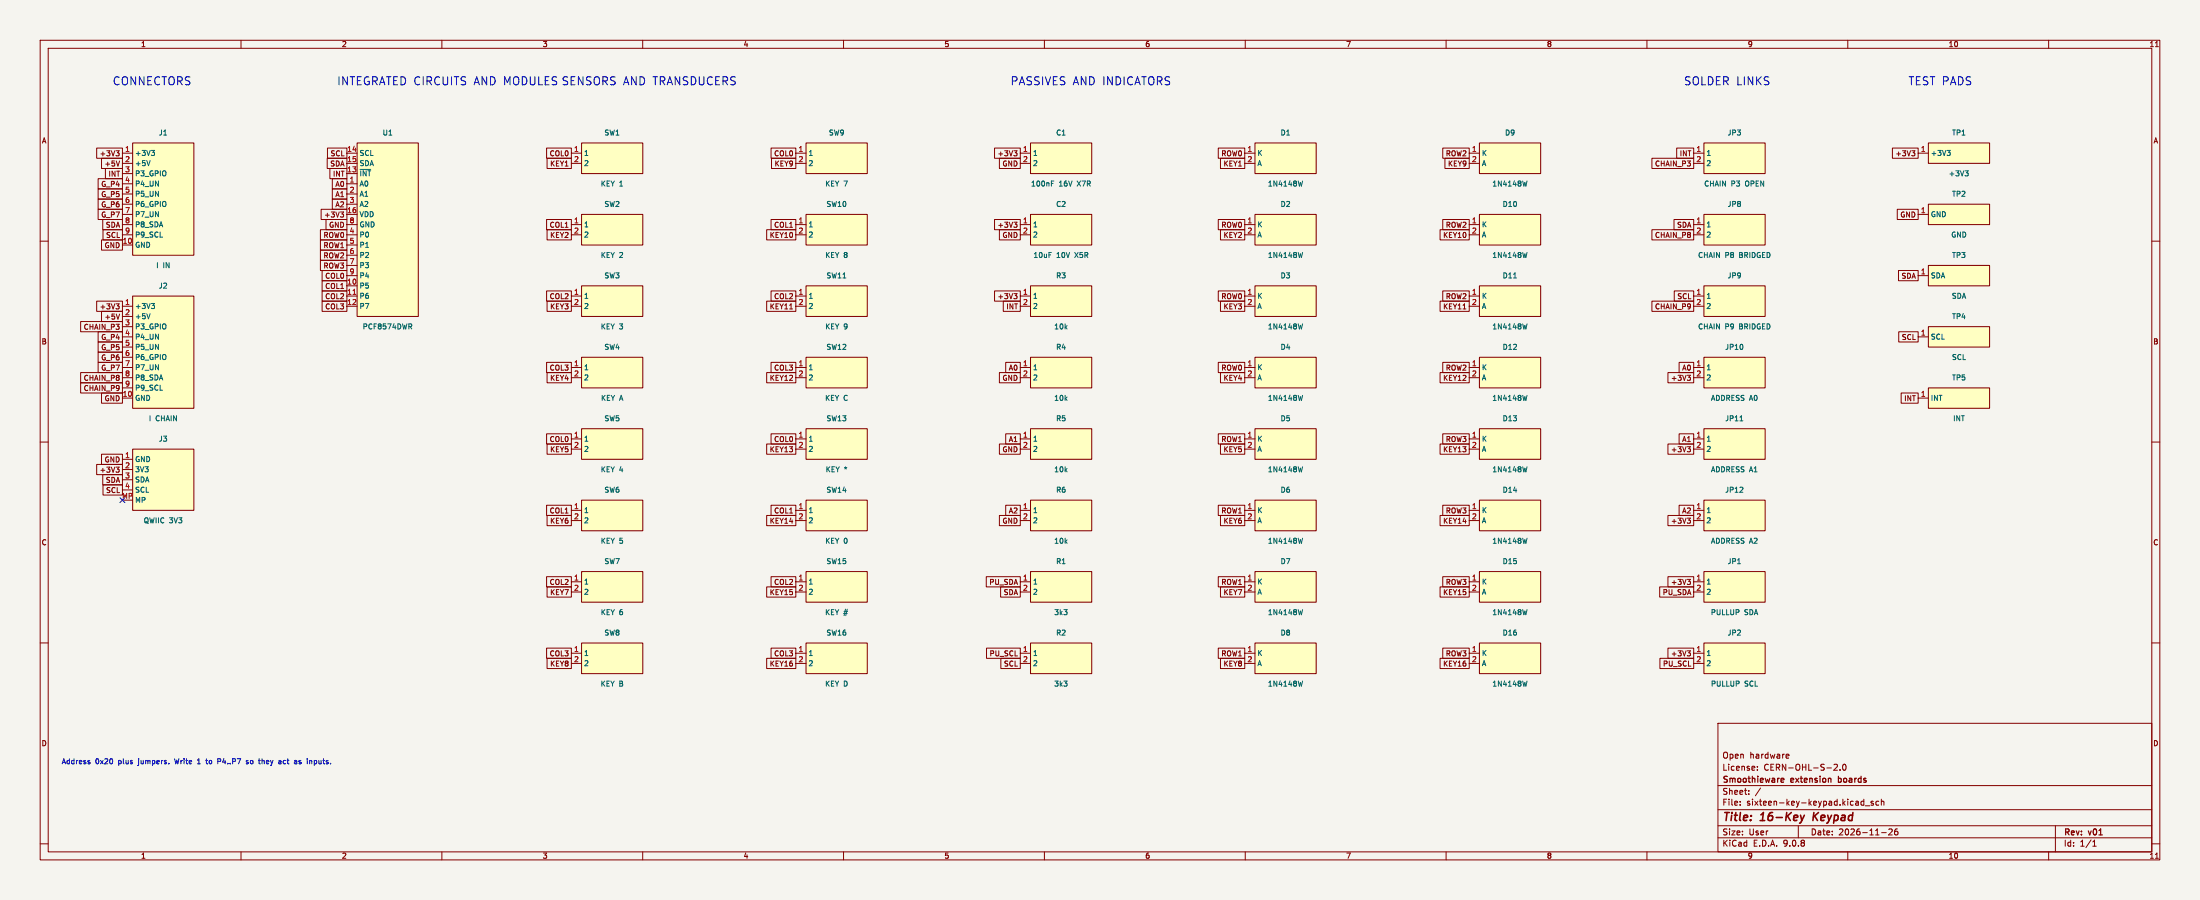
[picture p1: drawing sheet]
<svg xmlns="http://www.w3.org/2000/svg" width="548mm" height="224mm" viewBox="0 0 548 224" stroke-linecap="round" stroke-linejoin="round" font-family="sans-serif">
<path d="M0 0h547.7v224h-547.7z" fill="#f5f4ef" stroke="#f5f4ef" stroke-width=".25"/>
<g fill="none" stroke="#840000" stroke-width=".25">
<path d="M10 10h527.7v204h-527.7zM12 12h523.7v200h-523.7zM60 10v2M110 10v2M160 10v2M210 10v2M260 10v2M310 10v2M360 10v2M410 10v2M460 10v2M510 10v2"/>
<path d="M536.6 11.6h.7M10 60h2M535.7 60h2M10 110h2M535.7 110h2M10 160h2M535.7 160h2M427.7 180h108v32h-108zM427.7 195.5h108M433.2 199.5v.1M435.4 197.6v.1M435.4 196.8v.1"/>
<path d="M437.5 191.6v.1M437.5 190.8v.1M438.3 196.1l-1.3 2M444.9 187.7l.4 .1 .1 .3-.8 .1M445.3 188.6l-.4 .1M456.6 190.4l.5-.2 .3 .4-.9 1.1h.9M458.1 191.6v.1M458.9 190.4l.2-.2a.8 .8 0 0 1 .5 .8 .8 .8 0 0 1-.5 .7l-.4-.6zM464 198.9v1.5M464 199.5l-.4-.1-.3 .3 .1 .6h.6M466.4 199.5l-.4-.1-.2 .2 .1 .2 .5 .2v.3h-.6M467.7 199.5l-.4-.1-.3 .3 .1 .6h.6"/>
<path d="M468.4 199.6l.5-.1 .1 .9M468.4 198.9v1.5M10 210h2M60 212v2M110 212v2M160 212v2M210 212v2M260 212v2M310 212v2M360 212v2M410 212v2M427.7 208.5h108"/>
<path d="M427.7 205.5h108M427.7 201.5h108M433.2 200.3v.1M447.7 205.5v3M460 212v2M464.4 200.6h1.1M468.4 207.2h1.2M470.2 206.5l.6-.2 .3 .4-1 1.1h1M472.4 206.3l-.5 .1-.2 .3-.1 .8 .3 .3 .5-.1v-.7l-.5-.1-.3 .3M510 212v2M511.7 205.5v6.5M521 210.6h.9"/>
<path d="M521 209.5l.4-.4v1.5M535.7 210h2M536.6 213.6h.7"/>
</g>
<path d="M449.2 202.9l-.6 1.3M451.6 202.2l-.3 2M452.7 202.2l-1.3 1.2" fill="none" stroke="#840000" stroke-width=".4"/>
<path d="M443.6 193.7l.4 .1 .1 .3-.7 .1M444 194.6l-.4 .1M457.7 193.2v1.5M457.7 194.6l.1 .1M457.8 193.7l-.1 .1" fill="none" stroke="#840000" stroke-width=".3"/>
<path d="M144.8 106.7h15.2v7.6h-15.2z" fill="#ffffc2"/>
<path d="M142.2 109.2h2.6M142.2 111.8h2.6M144.8 106.7h15.2v7.6h-15.2z" fill="none" stroke="#840000" stroke-width=".25"/>
<path d="M424.2 35.6h15.2v7.6h-15.2z" fill="#ffffc2"/>
<path d="M421.6 38.1h2.6M424.2 35.6h15.2v7.6h-15.2zM421.6 40.7h2.6" fill="none" stroke="#840000" stroke-width=".25"/>
<path d="M200.7 124.5h15.2v7.6h-15.2z" fill="#ffffc2"/>
<path d="M198.1 127h2.6M198.1 129.6h2.6M200.7 124.5h15.2v7.6h-15.2z" fill="none" stroke="#840000" stroke-width=".25"/>
<path d="M256.5 88.9h15.3v7.6h-15.3z" fill="#ffffc2"/>
<path d="M254 91.5h2.5M254 94h2.5M256.5 88.9h15.3v7.6h-15.3z" fill="none" stroke="#840000" stroke-width=".25"/>
<path d="M256.5 35.6h15.3v7.6h-15.3z" fill="#ffffc2"/>
<path d="M254 38.1h2.5M256.5 35.6h15.3v7.6h-15.3zM254 40.7h2.5" fill="none" stroke="#840000" stroke-width=".25"/>
<path d="M261.7 45.7h.5M261.7 45.1h.6" fill="none" stroke="#006464" stroke-width=".25"/>
<path d="M256.5 53.4h15.3v7.6h-15.3z" fill="#ffffc2"/>
<path d="M254 55.9h2.5M254 58.4h2.5M256.5 53.4h15.3v7.6h-15.3z" fill="none" stroke="#840000" stroke-width=".25"/>
<path d="M368.3 106.7h15.2v7.6h-15.2z" fill="#ffffc2"/>
<path d="M365.8 109.2h2.5M365.8 111.8h2.5M368.3 106.7h15.2v7.6h-15.2z" fill="none" stroke="#840000" stroke-width=".25"/>
<path d="M380.2 116.2l-.3 1.2" fill="none" stroke="#006464" stroke-width=".25"/>
<path d="M33 111.8h15.3v15.2h-15.3z" fill="#ffffc2"/>
<path d="M30.5 114.3h2.5M30.5 116.9h2.5M30.5 119.4h2.5M33 111.8h15.3v15.2h-15.3zM30.5 121.9h2.5" fill="none" stroke="#840000" stroke-width=".25"/>
<path d="M424.2 106.7h15.2v7.6h-15.2z" fill="#ffffc2"/>
<path d="M421.6 109.2h2.6M421.6 111.8h2.6M424.2 106.7h15.2v7.6h-15.2z" fill="none" stroke="#840000" stroke-width=".25"/>
<path d="M433.2 104.7h.7" fill="none" stroke="#006464" stroke-width=".25"/>
<path d="M312.4 160h15.3v7.7h-15.3z" fill="#ffffc2"/>
<path d="M309.9 162.6h2.5M309.9 165.1h2.5M312.4 160h15.3v7.7h-15.3z" fill="none" stroke="#840000" stroke-width=".25"/>
<path d="M324.3 169.5l-.3 1.3" fill="none" stroke="#006464" stroke-width=".25"/>
<path d="M424.2 160h15.2v7.7h-15.2z" fill="#ffffc2"/>
<path d="M421.6 162.6h2.6M421.6 165.1h2.6M424.2 160h15.2v7.7h-15.2z" fill="none" stroke="#840000" stroke-width=".25"/>
<path d="M312.4 142.3h15.3v7.6h-15.3z" fill="#ffffc2"/>
<path d="M309.9 144.8h2.5M309.9 147.3h2.5M312.4 142.3h15.3v7.6h-15.3z" fill="none" stroke="#840000" stroke-width=".25"/>
<path d="M324.3 151.7l-.3 1.3" fill="none" stroke="#006464" stroke-width=".25"/>
<path d="M88.9 35.6h15.2v43.2h-15.2z" fill="#ffffc2"/>
<g fill="none" stroke="#840000" stroke-width=".25">
<path d="M86.4 38.1h2.5M88.9 35.6h15.2v43.2h-15.2zM86.4 40.7h2.5M86.4 43.2h2.5M86.4 45.7h2.5M86.4 48.3h2.5M86.4 50.8h2.5M86.4 53.4h2.5M86.4 55.9h2.5M86.4 58.4h2.5M86.4 61h2.5M86.4 63.5h2.5"/>
<path d="M86.4 66.1h2.5M86.4 68.6h2.5M86.4 71.1h2.5M86.4 73.7h2.5M86.4 76.2h2.5"/>
</g>
<path d="M87.9 73.3h.7" fill="none" stroke="#a90000" stroke-width=".25"/>
<path d="M102.1 81.3l.4 .6M102.4 80.7v.5" fill="none" stroke="#006464" stroke-width=".25"/>
<path d="M200.7 142.3h15.2v7.6h-15.2z" fill="#ffffc2"/>
<path d="M198.1 144.8h2.6M198.1 147.3h2.6M200.7 142.3h15.2v7.6h-15.2z" fill="none" stroke="#840000" stroke-width=".25"/>
<path d="M424.2 142.3h15.2v7.6h-15.2z" fill="#ffffc2"/>
<path d="M421.6 144.8h2.6M421.6 147.3h2.6M424.2 142.3h15.2v7.6h-15.2z" fill="none" stroke="#840000" stroke-width=".25"/>
<path d="M144.8 142.3h15.2v7.6h-15.2z" fill="#ffffc2"/>
<path d="M142.2 144.8h2.6M142.2 147.3h2.6M144.8 142.3h15.2v7.6h-15.2z" fill="none" stroke="#840000" stroke-width=".25"/>
<path d="M312.4 124.5h15.3v7.6h-15.3z" fill="#ffffc2"/>
<path d="M309.9 127h2.5M309.9 129.6h2.5M312.4 124.5h15.3v7.6h-15.3z" fill="none" stroke="#840000" stroke-width=".25"/>
<path d="M324.3 134l-.3 1.2" fill="none" stroke="#006464" stroke-width=".25"/>
<path d="M200.7 160h15.2v7.7h-15.2z" fill="#ffffc2"/>
<path d="M198.1 162.6h2.6M198.1 165.1h2.6M200.7 160h15.2v7.7h-15.2z" fill="none" stroke="#840000" stroke-width=".25"/>
<path d="M144.8 88.9h15.2v7.6h-15.2z" fill="#ffffc2"/>
<path d="M142.2 91.5h2.6M142.2 94h2.6M144.8 88.9h15.2v7.6h-15.2z" fill="none" stroke="#840000" stroke-width=".25"/>
<path d="M312.4 106.7h15.3v7.6h-15.3z" fill="#ffffc2"/>
<path d="M309.9 109.2h2.5M309.9 111.8h2.5M312.4 106.7h15.3v7.6h-15.3z" fill="none" stroke="#840000" stroke-width=".25"/>
<path d="M324.3 116.2l-.3 1.2" fill="none" stroke="#006464" stroke-width=".25"/>
<path d="M424.2 124.5h15.2v7.6h-15.2z" fill="#ffffc2"/>
<path d="M421.6 127h2.6M421.6 129.6h2.6M424.2 124.5h15.2v7.6h-15.2z" fill="none" stroke="#840000" stroke-width=".25"/>
<path d="M312.4 88.9h15.3v7.6h-15.3z" fill="#ffffc2"/>
<path d="M309.9 91.5h2.5M309.9 94h2.5M312.4 88.9h15.3v7.6h-15.3z" fill="none" stroke="#840000" stroke-width=".25"/>
<path d="M324.3 98.4l-.3 1.3" fill="none" stroke="#006464" stroke-width=".25"/>
<path d="M256.5 71.1h15.3v7.7h-15.3z" fill="#ffffc2"/>
<path d="M254 73.7h2.5M254 76.2h2.5M256.5 71.1h15.3v7.7h-15.3z" fill="none" stroke="#840000" stroke-width=".25"/>
<path d="M144.8 35.6h15.2v7.6h-15.2z" fill="#ffffc2"/>
<path d="M142.2 38.1h2.6M144.8 35.6h15.2v7.6h-15.2zM142.2 40.7h2.6" fill="none" stroke="#840000" stroke-width=".25"/>
<path d="M256.5 142.3h15.3v7.6h-15.3z" fill="#ffffc2"/>
<path d="M254 144.8h2.5M254 147.3h2.5M256.5 142.3h15.3v7.6h-15.3z" fill="none" stroke="#840000" stroke-width=".25"/>
<path d="M144.8 53.4h15.2v7.6h-15.2z" fill="#ffffc2"/>
<path d="M142.2 55.9h2.6M142.2 58.4h2.6M144.8 53.4h15.2v7.6h-15.2z" fill="none" stroke="#840000" stroke-width=".25"/>
<path d="M312.4 71.1h15.3v7.7h-15.3z" fill="#ffffc2"/>
<path d="M309.9 73.7h2.5M309.9 76.2h2.5M312.4 71.1h15.3v7.7h-15.3z" fill="none" stroke="#840000" stroke-width=".25"/>
<path d="M324.3 80.6l-.3 1.3" fill="none" stroke="#006464" stroke-width=".25"/>
<path d="M256.5 106.7h15.3v7.6h-15.3z" fill="#ffffc2"/>
<path d="M254 109.2h2.5M254 111.8h2.5M256.5 106.7h15.3v7.6h-15.3z" fill="none" stroke="#840000" stroke-width=".25"/>
<path d="M144.8 71.1h15.2v7.7h-15.2z" fill="#ffffc2"/>
<path d="M142.2 73.7h2.6M142.2 76.2h2.6M144.8 71.1h15.2v7.7h-15.2z" fill="none" stroke="#840000" stroke-width=".25"/>
<path d="M256.5 124.5h15.3v7.6h-15.3z" fill="#ffffc2"/>
<path d="M254 127h2.5M254 129.6h2.5M256.5 124.5h15.3v7.6h-15.3z" fill="none" stroke="#840000" stroke-width=".25"/>
<path d="M368.3 35.6h15.2v7.6h-15.2z" fill="#ffffc2"/>
<path d="M365.8 38.1h2.5M368.3 35.6h15.2v7.6h-15.2zM365.8 40.7h2.5" fill="none" stroke="#840000" stroke-width=".25"/>
<path d="M380.2 45.1l-.3 1.2" fill="none" stroke="#006464" stroke-width=".25"/>
<path d="M368.3 71.1h15.2v7.7h-15.2z" fill="#ffffc2"/>
<path d="M365.8 73.7h2.5M365.8 76.2h2.5M368.3 71.1h15.2v7.7h-15.2z" fill="none" stroke="#840000" stroke-width=".25"/>
<path d="M376.8 69.2h.7M380.2 80.6l-.3 1.3" fill="none" stroke="#006464" stroke-width=".25"/>
<path d="M368.3 142.3h15.2v7.6h-15.2z" fill="#ffffc2"/>
<path d="M365.8 144.8h2.5M365.8 147.3h2.5M368.3 142.3h15.2v7.6h-15.2z" fill="none" stroke="#840000" stroke-width=".25"/>
<path d="M380.2 151.7l-.3 1.3" fill="none" stroke="#006464" stroke-width=".25"/>
<path d="M368.3 88.9h15.2v7.6h-15.2z" fill="#ffffc2"/>
<path d="M365.8 91.5h2.5M365.8 94h2.5M368.3 88.9h15.2v7.6h-15.2z" fill="none" stroke="#840000" stroke-width=".25"/>
<path d="M380.2 98.4l-.3 1.3" fill="none" stroke="#006464" stroke-width=".25"/>
<path d="M33 35.6h15.3v27.9h-15.3z" fill="#ffffc2"/>
<path d="M30.5 38.1h2.5M33 35.6h15.3v27.9h-15.3zM30.5 40.7h2.5M30.5 43.2h2.5M30.5 45.7h2.5M30.5 48.3h2.5M30.5 50.8h2.5M30.5 53.4h2.5M30.5 55.9h2.5M30.5 58.4h2.5M30.5 61h2.5" fill="none" stroke="#840000" stroke-width=".25"/>
<path d="M37.4 40l-.4 1.2M37.7 37.4h.8l-.5 .5M38.2 37.9l.3 .3-.3 .5" fill="none" stroke="#006464" stroke-width=".25"/>
<path d="M144.8 124.5h15.2v7.6h-15.2z" fill="#ffffc2"/>
<path d="M142.2 127h2.6M142.2 129.6h2.6M144.8 124.5h15.2v7.6h-15.2z" fill="none" stroke="#840000" stroke-width=".25"/>
<path d="M480.1 50.8h15.2v5.1h-15.2z" fill="#ffffc2"/>
<path d="M477.5 53.4h2.6M480.1 50.8h15.2v5.1h-15.2z" fill="none" stroke="#840000" stroke-width=".25"/>
<path d="M256.5 160h15.3v7.7h-15.3z" fill="#ffffc2"/>
<path d="M254 162.6h2.5M254 165.1h2.5M256.5 160h15.3v7.7h-15.3z" fill="none" stroke="#840000" stroke-width=".25"/>
<path d="M480.1 35.6h15.2v5.1h-15.2z" fill="#ffffc2"/>
<path d="M477.5 38.1h2.6M480.1 35.6h15.2v5.1h-15.2z" fill="none" stroke="#840000" stroke-width=".25"/>
<path d="M484.7 37.4h.8l-.4 .5M485.3 37.9l.2 .3-.2 .5M489.2 42.5h.8l-.4 .5M489.7 43l.3 .2-.3 .6" fill="none" stroke="#006464" stroke-width=".25"/>
<path d="M200.7 71.1h15.2v7.7h-15.2z" fill="#ffffc2"/>
<path d="M198.1 73.7h2.6M198.1 76.2h2.6M200.7 71.1h15.2v7.7h-15.2z" fill="none" stroke="#840000" stroke-width=".25"/>
<path d="M368.3 53.4h15.2v7.6h-15.2z" fill="#ffffc2"/>
<path d="M365.8 55.9h2.5M365.8 58.4h2.5M368.3 53.4h15.2v7.6h-15.2z" fill="none" stroke="#840000" stroke-width=".25"/>
<path d="M380.2 62.8l-.3 1.3" fill="none" stroke="#006464" stroke-width=".25"/>
<path d="M312.4 35.6h15.3v7.6h-15.3z" fill="#ffffc2"/>
<path d="M309.9 38.1h2.5M312.4 35.6h15.3v7.6h-15.3zM309.9 40.7h2.5" fill="none" stroke="#840000" stroke-width=".25"/>
<path d="M324.3 45.1l-.3 1.2" fill="none" stroke="#006464" stroke-width=".25"/>
<path d="M200.7 53.4h15.2v7.6h-15.2z" fill="#ffffc2"/>
<path d="M198.1 55.9h2.6M198.1 58.4h2.6M200.7 53.4h15.2v7.6h-15.2z" fill="none" stroke="#840000" stroke-width=".25"/>
<path d="M200.7 35.6h15.2v7.6h-15.2z" fill="#ffffc2"/>
<path d="M198.1 38.1h2.6M200.7 35.6h15.2v7.6h-15.2zM198.1 40.7h2.6" fill="none" stroke="#840000" stroke-width=".25"/>
<path d="M33 73.7h15.3v27.9h-15.3z" fill="#ffffc2"/>
<path d="M30.5 76.2h2.5M30.5 78.8h2.5M33 73.7h15.3v27.9h-15.3zM30.5 81.3h2.5M30.5 83.8h2.5M30.5 86.4h2.5M30.5 88.9h2.5M30.5 91.5h2.5M30.5 94h2.5M30.5 96.5h2.5M30.5 99.1h2.5" fill="none" stroke="#840000" stroke-width=".25"/>
<path d="M37.4 78.1l-.4 1.2M37.7 75.5h.8l-.5 .5M38.2 76l.3 .3-.3 .5" fill="none" stroke="#006464" stroke-width=".25"/>
<path d="M480.1 96.5h15.2v5.1h-15.2z" fill="#ffffc2"/>
<path d="M477.5 99.1h2.6M480.1 96.5h15.2v5.1h-15.2z" fill="none" stroke="#840000" stroke-width=".25"/>
<path d="M480.1 66.1h15.2v5h-15.2z" fill="#ffffc2"/>
<path d="M477.5 68.6h2.6M480.1 66.1h15.2v5h-15.2z" fill="none" stroke="#840000" stroke-width=".25"/>
<path d="M312.4 53.4h15.3v7.6h-15.3z" fill="#ffffc2"/>
<path d="M309.9 55.9h2.5M309.9 58.4h2.5M312.4 53.4h15.3v7.6h-15.3z" fill="none" stroke="#840000" stroke-width=".25"/>
<path d="M324.3 62.8l-.3 1.3" fill="none" stroke="#006464" stroke-width=".25"/>
<path d="M480.1 81.3h15.2v5.1h-15.2z" fill="#ffffc2"/>
<path d="M477.5 83.8h2.6M480.1 81.3h15.2v5.1h-15.2z" fill="none" stroke="#840000" stroke-width=".25"/>
<path d="M200.7 88.9h15.2v7.6h-15.2z" fill="#ffffc2"/>
<path d="M198.1 91.5h2.6M198.1 94h2.6M200.7 88.9h15.2v7.6h-15.2z" fill="none" stroke="#840000" stroke-width=".25"/>
<path d="M368.3 160h15.2v7.7h-15.2z" fill="#ffffc2"/>
<path d="M365.8 162.6h2.5M365.8 165.1h2.5M368.3 160h15.2v7.7h-15.2z" fill="none" stroke="#840000" stroke-width=".25"/>
<path d="M380.2 169.5l-.3 1.3" fill="none" stroke="#006464" stroke-width=".25"/>
<path d="M424.2 71.1h15.2v7.7h-15.2z" fill="#ffffc2"/>
<path d="M421.6 73.7h2.6M421.6 76.2h2.6M424.2 71.1h15.2v7.7h-15.2z" fill="none" stroke="#840000" stroke-width=".25"/>
<path d="M200.7 106.7h15.2v7.6h-15.2z" fill="#ffffc2"/>
<path d="M198.1 109.2h2.6M198.1 111.8h2.6M200.7 106.7h15.2v7.6h-15.2z" fill="none" stroke="#840000" stroke-width=".25"/>
<path d="M368.3 124.5h15.2v7.6h-15.2z" fill="#ffffc2"/>
<path d="M365.8 127h2.5M365.8 129.6h2.5M368.3 124.5h15.2v7.6h-15.2z" fill="none" stroke="#840000" stroke-width=".25"/>
<path d="M380.2 134l-.3 1.2" fill="none" stroke="#006464" stroke-width=".25"/>
<path d="M424.2 88.9h15.2v7.6h-15.2z" fill="#ffffc2"/>
<path d="M421.6 91.5h2.6M421.6 94h2.6M424.2 88.9h15.2v7.6h-15.2z" fill="none" stroke="#840000" stroke-width=".25"/>
<path d="M144.8 160h15.2v7.7h-15.2z" fill="#ffffc2"/>
<path d="M142.2 162.6h2.6M142.2 165.1h2.6M144.8 160h15.2v7.7h-15.2z" fill="none" stroke="#840000" stroke-width=".25"/>
<path d="M424.2 53.4h15.2v7.6h-15.2z" fill="#ffffc2"/>
<g fill="none" stroke="#840000" stroke-width=".25">
<path d="M24.1 36.9h6.4v2.5h-6.4zM25.3 39.4h5.2v2.5h-5.2zM28.9 37.5h.8l-.5 .5M29.4 38l.3 .2-.3 .6M81.5 39.4h4.9v2.5h-4.9zM81.5 36.9h4.9v2.5h-4.9zM136.1 36.9h6.1v2.5h-6.1zM136.2 39.4h6v2.5h-6zM191.9 36.9h6.2v2.5h-6.2zM192.1 39.4h6v2.5h-6zM247.6 36.9h6.4v2.5h-6.4zM248.8 39.4h5.2v2.5h-5.2z"/>
<path d="M252.4 37.5h.8l-.4 .5M252.9 38l.3 .2-.3 .6M303.3 36.9h6.6v2.5h-6.6zM303.8 39.4h6.1v2.5h-6.1zM359.2 36.9h6.6v2.5h-6.6zM359.7 39.4h6.1v2.5h-6.1zM411.2 39.4h10.4v2.5h-10.4zM417.4 36.9h4.2v2.5h-4.2zM471.1 36.9h6.4v2.5h-6.4zM475.9 37.5h.8l-.4 .5M476.5 38l.2 .2-.2 .6M24.4 52.1h6.1v2.5h-6.1z"/>
<path d="M24.4 44.5h6.1v2.5h-6.1zM24.4 47h6.1v2.6h-6.1zM24.4 49.6h6.1v2.5h-6.1zM25.3 59.7h5.2v2.6h-5.2zM25.6 54.6h4.9v2.6h-4.9zM25.6 57.2h4.9v2.5h-4.9zM26.2 41.9h4.3v2.6h-4.3zM29.8 40.1l-.4 1.2M79.8 57.2h6.6v2.5h-6.6zM79.8 59.7h6.6v2.6h-6.6zM79.9 52.1h6.5v2.5h-6.5zM81.2 54.6h5.2v2.6h-5.2z"/>
<path d="M82.1 41.9h4.3v2.6h-4.3zM82.7 49.6h3.7v2.5h-3.7zM82.7 44.5h3.7v2.5h-3.7zM82.7 47h3.7v2.6h-3.7zM84.8 52.8h.7l-.4 .4M85.3 53.2l.2 .3-.2 .5M136.1 54.6h6.1v2.6h-6.1zM136.2 57.2h6v2.5h-6zM190.9 57.2h7.2v2.5h-7.2zM191.9 54.6h6.2v2.6h-6.2zM247.6 54.6h6.4v2.6h-6.4zM248.8 57.2h5.2v2.5h-5.2z"/>
<path d="M252.4 55.3h.8l-.4 .5M252.9 55.8l.3 .2-.3 .6M303.3 54.6h6.6v2.6h-6.6zM303.8 57.2h6.1v2.5h-6.1zM358.5 57.2h7.3v2.5h-7.3zM359.2 54.6h6.6v2.6h-6.6zM411.2 57.2h10.4v2.5h-10.4zM416.7 54.6h4.9v2.6h-4.9zM421.6 55.9h2.6M421.6 58.4h2.6M424.2 53.4h15.2v7.6h-15.2zM472.3 52.1h5.2v2.5h-5.2z"/>
<path d="M24.1 75h6.4v2.5h-6.4zM25.3 77.5h5.2v2.5h-5.2zM28.9 75.6h.8l-.5 .5M29.4 76.1l.3 .2-.3 .6M29.8 78.2l-.4 1.2M79.8 62.3h6.6v2.5h-6.6zM79.8 64.8h6.6v2.5h-6.6zM80.2 67.3h6.2v2.6h-6.2zM80.2 69.9h6.2v2.5h-6.2zM80.2 72.4h6.2v2.6h-6.2zM80.2 75h6.2v2.5h-6.2zM136.1 72.4h6.1v2.6h-6.1z"/>
<path d="M136.2 75h6v2.5h-6zM190.9 75h7.2v2.5h-7.2zM191.9 72.4h6.2v2.6h-6.2zM196.6 76.9h.7M247.6 72.4h6.4v2.6h-6.4zM249.8 75h4.2v2.5h-4.2zM252.4 73.1h.8l-.4 .5M252.9 73.6l.3 .2-.3 .6M303.3 72.4h6.6v2.6h-6.6zM303.8 75h6.1v2.5h-6.1zM358.5 75h7.3v2.5h-7.3zM359.2 72.4h6.6v2.6h-6.6z"/>
<path d="M364.2 76.9h.7M411.2 75h10.4v2.5h-10.4zM416.8 72.4h4.8v2.6h-4.8zM472.6 67.3h4.9v2.6h-4.9zM20.1 95.3h10.4v2.5h-10.4zM20.1 80h10.4v2.6h-10.4zM20.1 92.7h10.4v2.6h-10.4zM24.4 90.2h6.1v2.5h-6.1zM24.4 82.6h6.1v2.5h-6.1zM24.4 85.1h6.1v2.6h-6.1zM24.4 87.7h6.1v2.5h-6.1zM25.3 97.8h5.2v2.6h-5.2z"/>
<path d="M136.1 90.2h6.1v2.5h-6.1zM136.2 92.7h6v2.6h-6zM190.9 92.7h7.2v2.6h-7.2zM191.9 90.2h6.2v2.5h-6.2zM248.8 92.7h5.2v2.6h-5.2zM250.4 90.2h3.6v2.5h-3.6zM303.3 90.2h6.6v2.5h-6.6zM303.8 92.7h6.1v2.6h-6.1zM358.5 92.7h7.3v2.6h-7.3zM359.2 90.2h6.6v2.5h-6.6zM415.2 92.7h6.4v2.6h-6.4zM418 90.2h3.6v2.5h-3.6z"/>
<path d="M420 93.4h.8l-.4 .5M420.6 93.9l.2 .2-.2 .6M472.7 82.6h4.8v2.5h-4.8zM473.3 97.8h4.2v2.6h-4.2zM24.1 115.6h6.4v2.5h-6.4zM25.3 113.1h5.2v2.5h-5.2zM25.6 118.1h4.9v2.6h-4.9zM28.9 116.3h.8l-.5 .4M29.4 116.7l.3 .3-.3 .5M136.1 108h6.1v2.5h-6.1zM136.2 110.5h6v2.6h-6zM190.9 110.5h7.2v2.6h-7.2z"/>
<path d="M191.9 108h6.2v2.5h-6.2zM248.8 110.5h5.2v2.6h-5.2zM250.4 108h3.6v2.5h-3.6zM303.3 108h6.6v2.5h-6.6zM303.8 110.5h6.1v2.6h-6.1zM358.5 110.5h7.3v2.6h-7.3zM359.2 108h6.6v2.5h-6.6zM415.2 110.5h6.4v2.6h-6.4zM418 108h3.6v2.5h-3.6zM420 111.2h.8l-.4 .5M420.6 111.7l.2 .2-.2 .6M25.6 120.7h4.9v2.5h-4.9z"/>
<path d="M136.1 125.8h6.1v2.5h-6.1zM136.2 128.3h6v2.5h-6zM190.9 128.3h7.2v2.5h-7.2zM191.9 125.8h6.2v2.5h-6.2zM248.8 128.3h5.2v2.5h-5.2zM250.4 125.8h3.6v2.5h-3.6zM303.3 125.8h6.6v2.5h-6.6zM303.8 128.3h6.1v2.5h-6.1zM358.5 128.3h7.3v2.5h-7.3zM359.2 125.8h6.6v2.5h-6.6zM415.2 128.3h6.4v2.5h-6.4zM418 125.8h3.6v2.5h-3.6z"/>
<path d="M420 129h.8l-.4 .4M420.6 129.4l.2 .3-.2 .5M136.1 143.5h6.1v2.6h-6.1zM136.2 146.1h6v2.5h-6zM190.9 146.1h7.2v2.5h-7.2zM191.9 143.5h6.2v2.6h-6.2zM245.5 143.5h8.5v2.6h-8.5zM249.1 146.1h4.9v2.5h-4.9zM303.3 143.5h6.6v2.6h-6.6zM303.8 146.1h6.1v2.5h-6.1zM358.5 146.1h7.3v2.5h-7.3zM359.2 143.5h6.6v2.6h-6.6z"/>
<path d="M413.2 146.1h8.4v2.5h-8.4zM415.2 143.5h6.4v2.6h-6.4zM420 144.2h.8l-.4 .5M420.6 144.7l.2 .2-.2 .6M136.1 161.3h6.1v2.6h-6.1zM136.2 163.9h6v2.5h-6zM190.9 163.9h7.2v2.5h-7.2zM191.9 161.3h6.2v2.6h-6.2zM245.6 161.3h8.4v2.6h-8.4zM249.2 163.9h4.8v2.5h-4.8zM303.3 161.3h6.6v2.6h-6.6zM303.8 163.9h6.1v2.5h-6.1z"/>
<path d="M358.5 163.9h7.3v2.5h-7.3zM359.2 161.3h6.6v2.6h-6.6zM413.2 163.9h8.4v2.5h-8.4zM415.2 161.3h6.4v2.6h-6.4zM420 162h.8l-.4 .5M420.6 162.5l.2 .2-.2 .6"/>
</g>
<path d="M29.9 123.9l1.2 1.2M31.1 123.9l-1.2 1.2" fill="none" stroke="#000084" stroke-width=".25"/>
<g fill="none" stroke="#0000c2" stroke-width=".25">
<path d="M22.2 189.7l.2 .2-.2 .2M22.2 189.3h.2M42 190v.1M49.1 190.1h.8M49.4 189l-.3 .2M51.2 189.3h.5M51.4 188.8v1.1l.3 .2M54.2 188.8l.6 .1M54.8 189.4l-.6 .1M61.8 189.3h-.3l-.2 .1 .5 .3v.3h-.5M65.2 188.8v1.3M65.4 189.3l-.2 .1"/>
<path d="M69.8 189.3l.1 .1v.7M69.9 190l-.1 .1M69.9 189.6h-.1M74.4 190l.4 .1M74.8 189.3l-.4 .1 .4 .3M77.6 189.3v.8"/>
</g>
<g font-size="2.8" fill="#0000c2">
<text x="27.9" y="21.4">CONNECTORS</text>
<text x="83.8" y="21.4">INTEGRATED CIRCUITS AND MODULES SENSORS AND TRANSDUCERS</text>
<text x="251.5" y="21.4">PASSIVES AND INDICATORS</text>
<text x="419.1" y="21.4">SOLDER LINKS</text>
<text x="475" y="21.4">TEST PADS</text>
</g>
<g font-size="2.8" fill="#840000">
<text x="428.7" y="204.9">Title:</text>
<text x="438.3" y="204.9">16-Key</text>
<text x="452.2" y="204.9">Keypad</text>
</g>
<g font-size="2.1" fill="#840000">
<text x="428.7" y="189">Open</text>
<text x="435.6" y="189">hardware</text>
<text x="428.7" y="195.2">Smoothieware</text>
<text x="428.7" y="192">License:</text>
<text x="439.1" y="192">CERN-OHL-S-2.0</text>
<text x="445.9" y="195.2">extension</text>
<text x="458.3" y="195.2">boards</text>
<text x="428.7" y="200.7">File:</text>
<text x="428.7" y="198">Sheet:</text>
<text x="434.8" y="200.7">sixteen-key-keypad.kicad_sch</text>
<text x="428.7" y="208.1">Size:</text>
<text x="435.3" y="208.1">User</text>
<text x="450.7" y="208.1">Date:</text>
<text x="457.7" y="208.1">2026-11-26</text>
<text x="513.7" y="208.3">Rev:</text>
<text x="520.1" y="208.3">v01</text>
<text x="428.7" y="210.9">KiCad</text>
<text x="436.4" y="210.9">E.D.A.</text>
<text x="444" y="210.9">9.0.8</text>
<text x="513.7" y="210.9">Id:</text>
<text x="517.8" y="210.9">1/1</text>
</g>
<g font-size="1.8" fill="#840000">
<text x="35" y="11.9">1</text>
<text x="85" y="11.9">2</text>
<text x="135" y="11.9">3</text>
<text x="185" y="11.9">4</text>
<text x="235" y="11.9">5</text>
<text x="285" y="11.9">6</text>
<text x="335" y="11.9">7</text>
<text x="385" y="11.9">8</text>
<text x="435" y="11.9">9</text>
<text x="485" y="11.9">10</text>
<text x="535" y="11.9">11</text>
<text x="10.3" y="35.9">A</text>
<text x="536" y="35.9">A</text>
<text x="24.7" y="39.1">+3V3</text>
<text x="25.9" y="41.6">+5V</text>
<text x="82.1" y="41.6">SDA</text>
<text x="82.2" y="39.1">SCL</text>
<text x="136.7" y="39.1">COL0</text>
<text x="136.8" y="41.6">KEY1</text>
<text x="192.6" y="39.1">COL0</text>
<text x="192.7" y="41.6">KEY9</text>
<text x="248.2" y="39.1">+3V3</text>
<text x="249.4" y="41.6">GND</text>
<text x="303.9" y="39.1">ROW0</text>
<text x="304.5" y="41.6">KEY1</text>
<text x="359.8" y="39.1">ROW2</text>
<text x="360.4" y="41.6">KEY9</text>
<text x="411.9" y="41.6">CHAIN_P3</text>
<text x="418.1" y="39.1">INT</text>
<text x="471.8" y="39.1">+3V3</text>
<text x="25.1" y="46.7">G_P4</text>
<text x="26.9" y="44.2">INT</text>
<text x="82.8" y="44.2">INT</text>
<text x="83.4" y="46.7">A0</text>
<text x="25.1" y="49.2">G_P5</text>
<text x="25.1" y="51.8">G_P6</text>
<text x="83.4" y="51.8">A2</text>
<text x="83.4" y="49.2">A1</text>
<text x="25.1" y="54.3">G_P7</text>
<text x="26.2" y="56.9">SDA</text>
<text x="26.3" y="59.4">SCL</text>
<text x="80.4" y="59.4">ROW0</text>
<text x="80.6" y="54.3">+3V3</text>
<text x="81.8" y="56.9">GND</text>
<text x="136.7" y="56.9">COL1</text>
<text x="136.8" y="59.4">KEY2</text>
<text x="191.5" y="59.4">KEY10</text>
<text x="192.6" y="56.9">COL1</text>
<text x="248.2" y="56.9">+3V3</text>
<text x="249.4" y="59.4">GND</text>
<text x="303.9" y="56.9">ROW0</text>
<text x="304.5" y="59.4">KEY2</text>
<text x="359.2" y="59.4">KEY10</text>
<text x="359.8" y="56.9">ROW2</text>
<text x="411.9" y="59.4">CHAIN_P8</text>
<text x="417.4" y="56.9">SDA</text>
<text x="473" y="54.3">GND</text>
<text x="25.9" y="61.9">GND</text>
<text x="80.4" y="61.9">ROW1</text>
<text x="80.4" y="64.5">ROW2</text>
<text x="80.4" y="67">ROW3</text>
<text x="80.8" y="69.6">COL0</text>
<text x="473.3" y="69.6">SDA</text>
<text x="24.7" y="77.2">+3V3</text>
<text x="80.8" y="72.1">COL1</text>
<text x="80.8" y="74.6">COL2</text>
<text x="80.8" y="77.2">COL3</text>
<text x="136.7" y="74.6">COL2</text>
<text x="136.8" y="77.2">KEY3</text>
<text x="191.5" y="77.2">KEY11</text>
<text x="192.6" y="74.6">COL2</text>
<text x="248.2" y="74.6">+3V3</text>
<text x="250.4" y="77.2">INT</text>
<text x="303.9" y="74.6">ROW0</text>
<text x="304.5" y="77.2">KEY3</text>
<text x="359.2" y="77.2">KEY11</text>
<text x="359.8" y="74.6">ROW2</text>
<text x="411.9" y="77.2">CHAIN_P9</text>
<text x="417.5" y="74.6">SCL</text>
<text x="20.7" y="82.3">CHAIN_P3</text>
<text x="25.9" y="79.7">+5V</text>
<text x="10.3" y="85.9">B</text>
<text x="25.1" y="84.8">G_P4</text>
<text x="25.1" y="87.3">G_P5</text>
<text x="25.1" y="89.9">G_P6</text>
<text x="473.3" y="84.8">SCL</text>
<text x="535.9" y="85.9">B</text>
<text x="20.7" y="95">CHAIN_P8</text>
<text x="25.1" y="92.4">G_P7</text>
<text x="136.7" y="92.4">COL3</text>
<text x="136.8" y="95">KEY4</text>
<text x="191.5" y="95">KEY12</text>
<text x="192.6" y="92.4">COL3</text>
<text x="249.4" y="95">GND</text>
<text x="251" y="92.4">A0</text>
<text x="303.9" y="92.4">ROW0</text>
<text x="304.5" y="95">KEY4</text>
<text x="359.2" y="95">KEY12</text>
<text x="359.8" y="92.4">ROW2</text>
<text x="415.9" y="95">+3V3</text>
<text x="418.7" y="92.4">A0</text>
<text x="20.7" y="97.5">CHAIN_P9</text>
<text x="25.9" y="100">GND</text>
<text x="473.9" y="100">INT</text>
<text x="136.7" y="110.2">COL0</text>
<text x="136.8" y="112.7">KEY5</text>
<text x="191.5" y="112.7">KEY13</text>
<text x="192.6" y="110.2">COL0</text>
<text x="249.4" y="112.7">GND</text>
<text x="251" y="110.2">A1</text>
<text x="303.9" y="110.2">ROW1</text>
<text x="304.5" y="112.7">KEY5</text>
<text x="359.2" y="112.7">KEY13</text>
<text x="359.8" y="110.2">ROW3</text>
<text x="415.9" y="112.7">+3V3</text>
<text x="418.7" y="110.2">A1</text>
<text x="24.7" y="117.8">+3V3</text>
<text x="25.9" y="115.3">GND</text>
<text x="26.2" y="120.4">SDA</text>
<text x="26.3" y="122.9">SCL</text>
<text x="136.7" y="128">COL1</text>
<text x="136.8" y="130.5">KEY6</text>
<text x="191.5" y="130.5">KEY14</text>
<text x="192.6" y="128">COL1</text>
<text x="249.4" y="130.5">GND</text>
<text x="251" y="128">A2</text>
<text x="303.9" y="128">ROW1</text>
<text x="304.5" y="130.5">KEY6</text>
<text x="359.2" y="130.5">KEY14</text>
<text x="359.8" y="128">ROW3</text>
<text x="415.9" y="130.5">+3V3</text>
<text x="418.7" y="128">A2</text>
<text x="10.3" y="135.9">C</text>
<text x="535.9" y="135.9">C</text>
<text x="136.7" y="145.8">COL2</text>
<text x="136.8" y="148.3">KEY7</text>
<text x="191.5" y="148.3">KEY15</text>
<text x="192.6" y="145.8">COL2</text>
<text x="246.2" y="145.8">PU_SDA</text>
<text x="249.8" y="148.3">SDA</text>
<text x="303.9" y="145.8">ROW1</text>
<text x="304.5" y="148.3">KEY7</text>
<text x="359.2" y="148.3">KEY15</text>
<text x="359.8" y="145.8">ROW3</text>
<text x="413.8" y="148.3">PU_SDA</text>
<text x="415.9" y="145.8">+3V3</text>
<text x="136.7" y="163.5">COL3</text>
<text x="136.8" y="166.1">KEY8</text>
<text x="191.5" y="166.1">KEY16</text>
<text x="192.6" y="163.5">COL3</text>
<text x="246.2" y="163.5">PU_SCL</text>
<text x="249.8" y="166.1">SCL</text>
<text x="303.9" y="163.5">ROW1</text>
<text x="304.5" y="166.1">KEY8</text>
<text x="359.2" y="166.1">KEY16</text>
<text x="359.8" y="163.5">ROW3</text>
<text x="413.9" y="166.1">PU_SCL</text>
<text x="415.9" y="163.5">+3V3</text>
<text x="10.3" y="185.9">D</text>
<text x="535.9" y="185.9">D</text>
<text x="35" y="213.9">1</text>
<text x="85" y="213.9">2</text>
<text x="135" y="213.9">3</text>
<text x="185" y="213.9">4</text>
<text x="235" y="213.9">5</text>
<text x="285" y="213.9">6</text>
<text x="335" y="213.9">7</text>
<text x="385" y="213.9">8</text>
<text x="435" y="213.9">9</text>
<text x="485" y="213.9">10</text>
<text x="535" y="213.9">11</text>
</g>
<g font-size="1.8" fill="#006464">
<text x="39.4" y="33.9">J1</text>
<text x="95.1" y="33.9">U1</text>
<text x="150.4" y="33.9">SW1</text>
<text x="206.2" y="33.9">SW9</text>
<text x="262.8" y="33.9">C1</text>
<text x="318.7" y="33.9">D1</text>
<text x="374.6" y="33.9">D9</text>
<text x="430" y="33.9">JP3</text>
<text x="485.9" y="33.9">TP1</text>
<text x="33.5" y="39">+3V3</text>
<text x="33.5" y="41.5">+5V</text>
<text x="89.4" y="39">SCL</text>
<text x="89.4" y="41.5">SDA</text>
<text x="145.3" y="39">1</text>
<text x="145.3" y="41.5">2</text>
<text x="201.2" y="39">1</text>
<text x="201.2" y="41.5">2</text>
<text x="257" y="39">1</text>
<text x="257" y="41.5">2</text>
<text x="312.9" y="39">K</text>
<text x="312.9" y="41.5">A</text>
<text x="368.8" y="39">K</text>
<text x="368.8" y="41.5">A</text>
<text x="424.7" y="39">1</text>
<text x="424.7" y="41.5">2</text>
<text x="480.6" y="39">+3V3</text>
<text x="33.5" y="44.1">P3_GPIO</text>
<text x="33.5" y="46.6">P4_UN</text>
<text x="89.4" y="44.1">~{INT}</text>
<text x="89.4" y="46.6">A0</text>
<text x="149.5" y="46.6">KEY 1</text>
<text x="205.3" y="46.6">KEY 7</text>
<text x="256.6" y="46.6">100nF</text>
<text x="263.6" y="46.6">16V</text>
<text x="268.3" y="46.6">X7R</text>
<text x="315.5" y="46.6">1N4148W</text>
<text x="371.4" y="46.6">1N4148W</text>
<text x="424.1" y="46.6">CHAIN</text>
<text x="430.9" y="46.6">P3</text>
<text x="434.6" y="46.6">OPEN</text>
<text x="485" y="44.1">+3V3</text>
<text x="33.5" y="49.1">P5_UN</text>
<text x="33.5" y="51.7">P6_GPIO</text>
<text x="89.4" y="49.1">A1</text>
<text x="89.4" y="51.7">A2</text>
<text x="150.4" y="51.7">SW2</text>
<text x="205.6" y="51.7">SW10</text>
<text x="262.8" y="51.7">C2</text>
<text x="318.7" y="51.7">D2</text>
<text x="374" y="51.7">D10</text>
<text x="430" y="51.7">JP8</text>
<text x="485.9" y="49.1">TP2</text>
<text x="33.5" y="54.2">P7_UN</text>
<text x="33.5" y="56.8">P8_SDA</text>
<text x="33.5" y="59.3">P9_SCL</text>
<text x="89.4" y="54.2">VDD</text>
<text x="89.4" y="56.8">GND</text>
<text x="89.4" y="59.3">P0</text>
<text x="145.3" y="56.8">1</text>
<text x="145.3" y="59.3">2</text>
<text x="201.2" y="56.8">1</text>
<text x="201.2" y="59.3">2</text>
<text x="257" y="56.8">1</text>
<text x="257" y="59.3">2</text>
<text x="312.9" y="56.8">K</text>
<text x="312.9" y="59.3">A</text>
<text x="368.8" y="56.8">K</text>
<text x="368.8" y="59.3">A</text>
<text x="424.7" y="56.8">1</text>
<text x="424.7" y="59.3">2</text>
<text x="480.6" y="54.2">GND</text>
<text x="485.6" y="59.3">GND</text>
<text x="33.5" y="61.8">GND</text>
<text x="89.4" y="61.8">P1</text>
<text x="89.4" y="64.4">P2</text>
<text x="149.5" y="64.4">KEY 2</text>
<text x="205.3" y="64.4">KEY 8</text>
<text x="257.2" y="64.4">10uF</text>
<text x="263" y="64.4">10V</text>
<text x="267.7" y="64.4">X5R</text>
<text x="315.5" y="64.4">1N4148W</text>
<text x="371.4" y="64.4">1N4148W</text>
<text x="422.6" y="64.4">CHAIN</text>
<text x="429.4" y="64.4">P8</text>
<text x="433.1" y="64.4">BRIDGED</text>
<text x="485.9" y="64.4">TP3</text>
<text x="38.8" y="66.9">I</text>
<text x="40.6" y="66.9">IN</text>
<text x="89.4" y="66.9">P3</text>
<text x="89.4" y="69.5">P4</text>
<text x="150.4" y="69.5">SW3</text>
<text x="205.6" y="69.5">SW11</text>
<text x="262.8" y="69.5">R3</text>
<text x="318.7" y="69.5">D3</text>
<text x="374" y="69.5">D11</text>
<text x="430" y="69.5">JP9</text>
<text x="480.6" y="69.5">SDA</text>
<text x="33.5" y="77.1">+3V3</text>
<text x="39.4" y="72">J2</text>
<text x="89.4" y="72">P5</text>
<text x="89.4" y="74.5">P6</text>
<text x="89.4" y="77.1">P7</text>
<text x="145.3" y="74.5">1</text>
<text x="145.3" y="77.1">2</text>
<text x="201.2" y="74.5">1</text>
<text x="201.2" y="77.1">2</text>
<text x="257" y="74.5">1</text>
<text x="257" y="77.1">2</text>
<text x="312.9" y="74.5">K</text>
<text x="312.9" y="77.1">A</text>
<text x="368.8" y="74.5">K</text>
<text x="368.8" y="77.1">A</text>
<text x="424.7" y="74.5">1</text>
<text x="424.7" y="77.1">2</text>
<text x="485.8" y="74.5">SDA</text>
<text x="33.5" y="79.6">+5V</text>
<text x="33.5" y="82.2">P3_GPIO</text>
<text x="90.2" y="82.2">PCF8574DWR</text>
<text x="149.5" y="82.2">KEY 3</text>
<text x="205.3" y="82.2">KEY 9</text>
<text x="262.3" y="82.2">10k</text>
<text x="315.5" y="82.2">1N4148W</text>
<text x="371.4" y="82.2">1N4148W</text>
<text x="422.6" y="82.2">CHAIN</text>
<text x="429.4" y="82.2">P9</text>
<text x="433.1" y="82.2">BRIDGED</text>
<text x="485.9" y="79.6">TP4</text>
<text x="33.5" y="84.7">P4_UN</text>
<text x="33.5" y="87.2">P5_UN</text>
<text x="33.5" y="89.8">P6_GPIO</text>
<text x="150.4" y="87.2">SW4</text>
<text x="205.6" y="87.2">SW12</text>
<text x="262.8" y="87.2">R4</text>
<text x="318.7" y="87.2">D4</text>
<text x="374" y="87.2">D12</text>
<text x="429.4" y="87.2">JP10</text>
<text x="480.6" y="84.7">SCL</text>
<text x="485.8" y="89.8">SCL</text>
<text x="33.5" y="92.3">P7_UN</text>
<text x="33.5" y="94.9">P8_SDA</text>
<text x="145.3" y="92.3">1</text>
<text x="145.3" y="94.9">2</text>
<text x="201.2" y="92.3">1</text>
<text x="201.2" y="94.9">2</text>
<text x="257" y="92.3">1</text>
<text x="257" y="94.9">2</text>
<text x="312.9" y="92.3">K</text>
<text x="312.9" y="94.9">A</text>
<text x="368.8" y="92.3">K</text>
<text x="368.8" y="94.9">A</text>
<text x="424.7" y="92.3">1</text>
<text x="424.7" y="94.9">2</text>
<text x="485.9" y="94.9">TP5</text>
<text x="33.5" y="97.4">P9_SCL</text>
<text x="33.5" y="99.9">GND</text>
<text x="149.5" y="99.9">KEY A</text>
<text x="205.3" y="99.9">KEY C</text>
<text x="262.3" y="99.9">10k</text>
<text x="315.5" y="99.9">1N4148W</text>
<text x="371.4" y="99.9">1N4148W</text>
<text x="425.8" y="99.9">ADDRESS A0</text>
<text x="480.6" y="99.9">INT</text>
<text x="36.9" y="105">I</text>
<text x="38.7" y="105">CHAIN</text>
<text x="150.4" y="105">SW5</text>
<text x="205.6" y="105">SW13</text>
<text x="262.8" y="105">R5</text>
<text x="318.7" y="105">D5</text>
<text x="374" y="105">D13</text>
<text x="429.4" y="105">JP11</text>
<text x="486.1" y="105">INT</text>
<text x="39.4" y="110.1">J3</text>
<text x="145.3" y="110.1">1</text>
<text x="145.3" y="112.6">2</text>
<text x="201.2" y="110.1">1</text>
<text x="201.2" y="112.6">2</text>
<text x="257" y="110.1">1</text>
<text x="257" y="112.6">2</text>
<text x="312.9" y="110.1">K</text>
<text x="312.9" y="112.6">A</text>
<text x="368.8" y="110.1">K</text>
<text x="368.8" y="112.6">A</text>
<text x="424.7" y="110.1">1</text>
<text x="424.7" y="112.6">2</text>
<text x="33.5" y="115.2">GND</text>
<text x="33.5" y="117.7">3V3</text>
<text x="149.5" y="117.7">KEY 4</text>
<text x="205.5" y="117.7">KEY *</text>
<text x="262.3" y="117.7">10k</text>
<text x="315.5" y="117.7">1N4148W</text>
<text x="371.4" y="117.7">1N4148W</text>
<text x="425.8" y="117.7">ADDRESS A1</text>
<text x="33.5" y="120.3">SDA</text>
<text x="33.5" y="122.8">SCL</text>
<text x="33.5" y="125.3">MP</text>
<text x="150.4" y="122.8">SW6</text>
<text x="205.6" y="122.8">SW14</text>
<text x="262.8" y="122.8">R6</text>
<text x="318.7" y="122.8">D6</text>
<text x="374" y="122.8">D14</text>
<text x="429.4" y="122.8">JP12</text>
<text x="35.7" y="130.4">QWIIC 3V3</text>
<text x="145.3" y="127.9">1</text>
<text x="145.3" y="130.4">2</text>
<text x="201.2" y="127.9">1</text>
<text x="201.2" y="130.4">2</text>
<text x="257" y="127.9">1</text>
<text x="257" y="130.4">2</text>
<text x="312.9" y="127.9">K</text>
<text x="312.9" y="130.4">A</text>
<text x="368.8" y="127.9">K</text>
<text x="368.8" y="130.4">A</text>
<text x="424.7" y="127.9">1</text>
<text x="424.7" y="130.4">2</text>
<text x="149.5" y="135.5">KEY 5</text>
<text x="205.3" y="135.5">KEY 0</text>
<text x="262.3" y="135.5">10k</text>
<text x="315.5" y="135.5">1N4148W</text>
<text x="371.4" y="135.5">1N4148W</text>
<text x="425.8" y="135.5">ADDRESS A2</text>
<text x="150.4" y="140.6">SW7</text>
<text x="205.6" y="140.6">SW15</text>
<text x="262.8" y="140.6">R1</text>
<text x="318.7" y="140.6">D7</text>
<text x="374" y="140.6">D15</text>
<text x="430" y="140.6">JP1</text>
<text x="145.3" y="145.7">1</text>
<text x="145.3" y="148.2">2</text>
<text x="201.2" y="145.7">1</text>
<text x="201.2" y="148.2">2</text>
<text x="257" y="145.7">1</text>
<text x="257" y="148.2">2</text>
<text x="312.9" y="145.7">K</text>
<text x="312.9" y="148.2">A</text>
<text x="368.8" y="145.7">K</text>
<text x="368.8" y="148.2">A</text>
<text x="424.7" y="145.7">1</text>
<text x="424.7" y="148.2">2</text>
<text x="149.5" y="153.3">KEY 6</text>
<text x="205.3" y="153.3">KEY #</text>
<text x="262.3" y="153.3">3k3</text>
<text x="315.5" y="153.3">1N4148W</text>
<text x="371.4" y="153.3">1N4148W</text>
<text x="425.8" y="153.3">PULLUP</text>
<text x="434.2" y="153.3">SDA</text>
<text x="150.4" y="158.4">SW8</text>
<text x="205.6" y="158.4">SW16</text>
<text x="262.8" y="158.4">R2</text>
<text x="318.7" y="158.4">D8</text>
<text x="374" y="158.4">D16</text>
<text x="430" y="158.4">JP2</text>
<text x="145.3" y="163.4">1</text>
<text x="145.3" y="166">2</text>
<text x="201.2" y="163.4">1</text>
<text x="201.2" y="166">2</text>
<text x="257" y="163.4">1</text>
<text x="257" y="166">2</text>
<text x="312.9" y="163.4">K</text>
<text x="312.9" y="166">A</text>
<text x="368.8" y="163.4">K</text>
<text x="368.8" y="166">A</text>
<text x="424.7" y="163.4">1</text>
<text x="424.7" y="166">2</text>
<text x="149.4" y="171.1">KEY B</text>
<text x="205.3" y="171.1">KEY D</text>
<text x="262.3" y="171.1">3k3</text>
<text x="315.5" y="171.1">1N4148W</text>
<text x="371.4" y="171.1">1N4148W</text>
<text x="425.8" y="171.1">PULLUP</text>
<text x="434.3" y="171.1">SCL</text>
</g>
<g font-size="1.8" fill="#a90000">
<text x="31" y="37.9">1</text>
<text x="31" y="40.4">2</text>
<text x="86.3" y="37.9">14</text>
<text x="86.3" y="40.4">15</text>
<text x="142.8" y="37.9">1</text>
<text x="142.8" y="40.4">2</text>
<text x="198.7" y="37.9">1</text>
<text x="198.7" y="40.4">2</text>
<text x="254.6" y="37.9">1</text>
<text x="254.6" y="40.4">2</text>
<text x="310.4" y="37.9">1</text>
<text x="310.4" y="40.4">2</text>
<text x="366.3" y="37.9">1</text>
<text x="366.3" y="40.4">2</text>
<text x="422.2" y="37.9">1</text>
<text x="422.2" y="40.4">2</text>
<text x="478.1" y="37.9">1</text>
<text x="31" y="42.9">3</text>
<text x="31" y="45.5">4</text>
<text x="86.3" y="42.9">13</text>
<text x="86.9" y="45.5">1</text>
<text x="31" y="48">5</text>
<text x="31" y="50.6">6</text>
<text x="31" y="53.1">7</text>
<text x="86.3" y="53.1">16</text>
<text x="86.9" y="48">2</text>
<text x="86.9" y="50.6">3</text>
<text x="478.1" y="53.1">1</text>
<text x="31" y="55.6">8</text>
<text x="31" y="58.2">9</text>
<text x="86.9" y="55.6">8</text>
<text x="86.9" y="58.2">4</text>
<text x="142.8" y="55.6">1</text>
<text x="142.8" y="58.2">2</text>
<text x="198.7" y="55.6">1</text>
<text x="198.7" y="58.2">2</text>
<text x="254.6" y="55.6">1</text>
<text x="254.6" y="58.2">2</text>
<text x="310.4" y="55.6">1</text>
<text x="310.4" y="58.2">2</text>
<text x="366.3" y="55.6">1</text>
<text x="366.3" y="58.2">2</text>
<text x="422.2" y="55.6">1</text>
<text x="422.2" y="58.2">2</text>
<text x="30.4" y="60.7">10</text>
<text x="86.9" y="60.7">5</text>
<text x="86.9" y="63.3">6</text>
<text x="86.9" y="65.8">7</text>
<text x="86.3" y="70.9">10</text>
<text x="86.9" y="68.3">9</text>
<text x="478.1" y="68.3">1</text>
<text x="31" y="76">1</text>
<text x="86.3" y="73.4">11</text>
<text x="86.3" y="76">12</text>
<text x="142.8" y="73.4">1</text>
<text x="142.8" y="76">2</text>
<text x="198.7" y="73.4">1</text>
<text x="198.7" y="76">2</text>
<text x="254.6" y="73.4">1</text>
<text x="254.6" y="76">2</text>
<text x="310.4" y="73.4">1</text>
<text x="310.4" y="76">2</text>
<text x="366.3" y="73.4">1</text>
<text x="366.3" y="76">2</text>
<text x="422.2" y="73.4">1</text>
<text x="422.2" y="76">2</text>
<text x="31" y="78.5">2</text>
<text x="31" y="81">3</text>
<text x="31" y="83.6">4</text>
<text x="478.1" y="83.6">1</text>
<text x="31" y="86.1">5</text>
<text x="31" y="88.7">6</text>
<text x="31" y="91.2">7</text>
<text x="31" y="93.7">8</text>
<text x="142.8" y="91.2">1</text>
<text x="142.8" y="93.7">2</text>
<text x="198.7" y="91.2">1</text>
<text x="198.7" y="93.7">2</text>
<text x="254.6" y="91.2">1</text>
<text x="254.6" y="93.7">2</text>
<text x="310.4" y="91.2">1</text>
<text x="310.4" y="93.7">2</text>
<text x="366.3" y="91.2">1</text>
<text x="366.3" y="93.7">2</text>
<text x="422.2" y="91.2">1</text>
<text x="422.2" y="93.7">2</text>
<text x="30.4" y="98.8">10</text>
<text x="31" y="96.3">9</text>
<text x="478.1" y="98.8">1</text>
<text x="142.8" y="109">1</text>
<text x="142.8" y="111.5">2</text>
<text x="198.7" y="109">1</text>
<text x="198.7" y="111.5">2</text>
<text x="254.6" y="109">1</text>
<text x="254.6" y="111.5">2</text>
<text x="310.4" y="109">1</text>
<text x="310.4" y="111.5">2</text>
<text x="366.3" y="109">1</text>
<text x="366.3" y="111.5">2</text>
<text x="422.2" y="109">1</text>
<text x="422.2" y="111.5">2</text>
<text x="31" y="114.1">1</text>
<text x="31" y="116.6">2</text>
<text x="31" y="119.1">3</text>
<text x="30.3" y="124.2">MP</text>
<text x="31" y="121.7">4</text>
<text x="142.8" y="126.8">1</text>
<text x="142.8" y="129.3">2</text>
<text x="198.7" y="126.8">1</text>
<text x="198.7" y="129.3">2</text>
<text x="254.6" y="126.8">1</text>
<text x="254.6" y="129.3">2</text>
<text x="310.4" y="126.8">1</text>
<text x="310.4" y="129.3">2</text>
<text x="366.3" y="126.8">1</text>
<text x="366.3" y="129.3">2</text>
<text x="422.2" y="126.8">1</text>
<text x="422.2" y="129.3">2</text>
<text x="142.8" y="144.5">1</text>
<text x="142.8" y="147.1">2</text>
<text x="198.7" y="144.5">1</text>
<text x="198.7" y="147.1">2</text>
<text x="254.6" y="144.5">1</text>
<text x="254.6" y="147.1">2</text>
<text x="310.4" y="144.5">1</text>
<text x="310.4" y="147.1">2</text>
<text x="366.3" y="144.5">1</text>
<text x="366.3" y="147.1">2</text>
<text x="422.2" y="144.5">1</text>
<text x="422.2" y="147.1">2</text>
<text x="142.8" y="162.3">1</text>
<text x="142.8" y="164.9">2</text>
<text x="198.7" y="162.3">1</text>
<text x="198.7" y="164.9">2</text>
<text x="254.6" y="162.3">1</text>
<text x="254.6" y="164.9">2</text>
<text x="310.4" y="162.3">1</text>
<text x="310.4" y="164.9">2</text>
<text x="366.3" y="162.3">1</text>
<text x="366.3" y="164.9">2</text>
<text x="422.2" y="162.3">1</text>
<text x="422.2" y="164.9">2</text>
</g>
<g font-size="1.8" fill="#0000c2">
<text x="15.2" y="190.3">Address</text>
<text x="23.7" y="190.3">0x20</text>
<text x="29.6" y="190.3">plus</text>
<text x="34.7" y="190.3">jumpers.</text>
<text x="44" y="190.3">Write</text>
<text x="49.8" y="190.3">1</text>
<text x="52.2" y="190.3">to</text>
<text x="55.2" y="190.3">P4..P7</text>
<text x="62.6" y="190.3">so</text>
<text x="65.9" y="190.3">they</text>
<text x="71" y="190.3">act</text>
<text x="75.2" y="190.3">as</text>
<text x="78.5" y="190.3">inputs.</text>
</g>
</svg>
